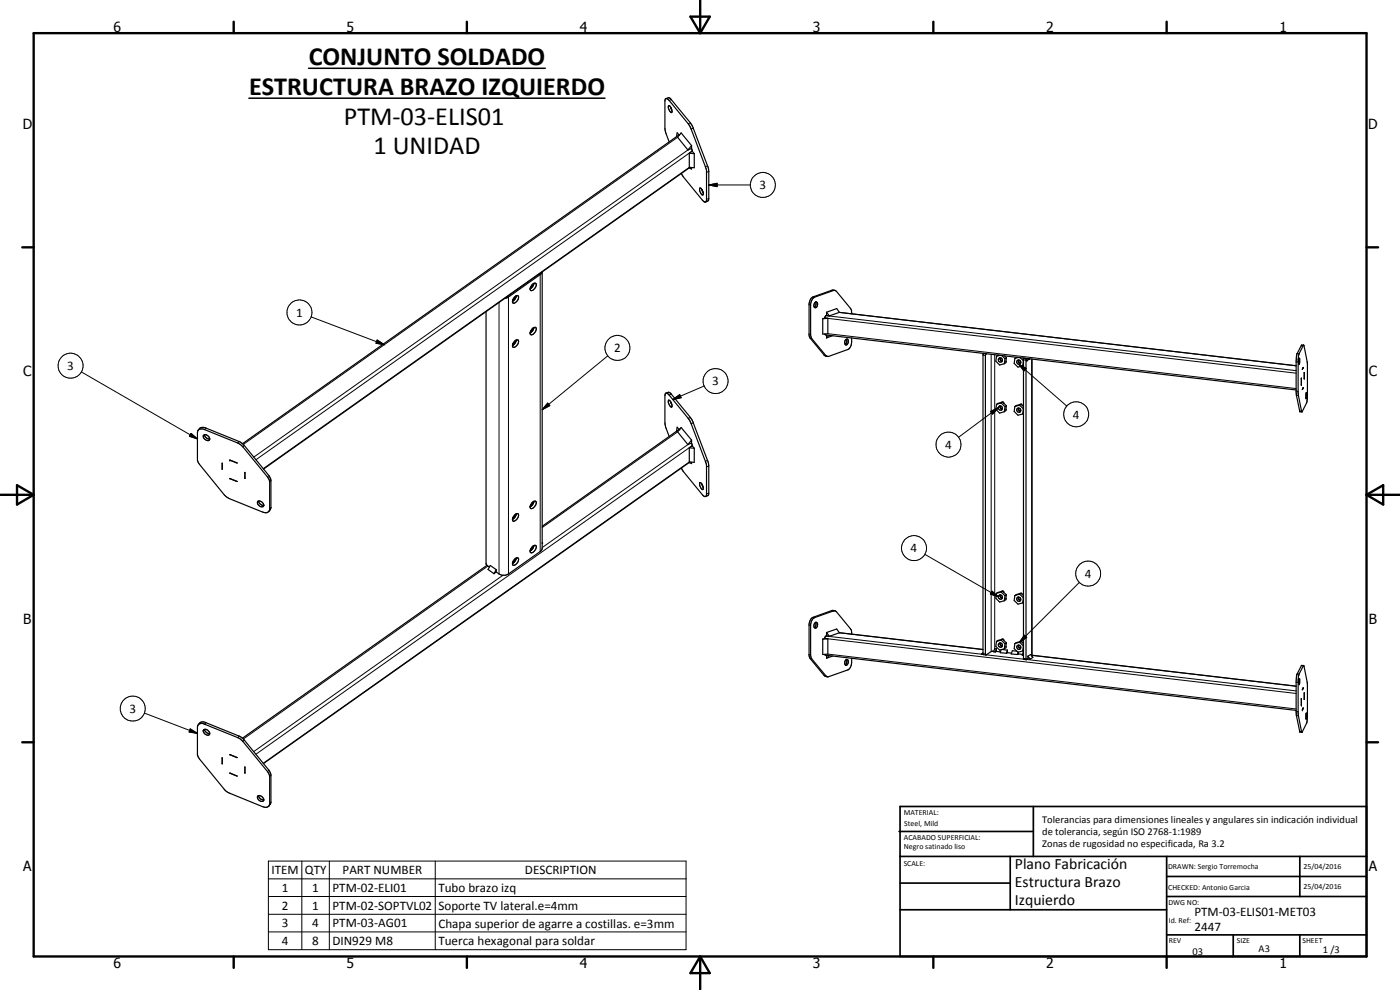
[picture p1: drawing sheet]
<svg xmlns="http://www.w3.org/2000/svg" width="420mm" height="297mm" viewBox="0 0 420 297" stroke-linecap="round" stroke-linejoin="round" font-family="sans-serif">
<g fill="#000">
<circle cx="307.2" cy="108.2" r=".18"/>
<circle cx="390.6" cy="115.4" r=".18"/>
<circle cx="390.6" cy="113.5" r=".18"/>
<circle cx="390.6" cy="103.5" r=".18"/>
<circle cx="391.1" cy="116.3" r=".18"/>
<circle cx="391.1" cy="110.3" r=".18"/>
<circle cx="69" cy="138" r=".18"/>
<circle cx="204" cy="128.7" r=".18"/>
<circle cx="307.2" cy="122.7" r=".18"/>
<circle cx="307.2" cy="179.4" r=".18"/>
<circle cx="307.2" cy="193.8" r=".18"/>
<circle cx="390" cy="203.6" r=".18"/>
<circle cx="390.6" cy="209.6" r=".18"/>
<circle cx="390.6" cy="211.5" r=".18"/>
<circle cx="390.9" cy="213" r=".18"/>
<circle cx="391.1" cy="212.5" r=".18"/>
<circle cx="391.1" cy="206.4" r=".18"/>
</g>
<g fill="none" stroke="#000" stroke-width=".35">
<path d="M199.8 29.6l-.3 .8v8.1l.3 1.4 1 2.7M199.8 29.6h.5l.5 .5 5.7 7 .9 1.6 4.6 12.2v9.2l-.3 .5M199.8 29.6l.8-.3 .7 .4 5.9 7.2 .8 1.3 4.6 12.5 .1 8.9-.1 .6-.9 .4M201.2 32.1l-.3-.4a1.13 1.13 0 0 0 .2 1.7l.4 .4 .1-.7M201.2 32.1l.4 1M203.8 40.5l-.6-.7-.2 1.2M204 40.3v.1M204 40.4l-131.2 92.7M204.5 52.1l.6 .9 5.7 7.1 .9 .5M206.9 46v4.2l1.5 .1v-4.2M206.9 46l1.5 .1M207.1 50.2l-128 90.6"/>
<path d="M207.5 44.6l.2 .7M207.5 43.7v.8M207.5 50.3v.4l-.7-.3M207.5 43.7l-3.1-3.8-1 1.3 3 3.8M207.5 43.7l-1.1 1.3M207.5 44.5l-1.1 .5M207.7 45.3l.7 .8M207.7 45.3l-.8 .7M210 56.5v-.1a1.44 1.44 0 0 1 .8 2.1l-.7-1zM210.6 56.8l.4 1M145.9 93.5v75.7l1 1M154.3 89.3a.8 .8 0 0 1 1.3-.3 1.75 1.75 0 0 1-1.6 1.9 1.43 1.43 0 0 1 .3-1.6z"/>
<path d="M154.6 89l-.3 .7-.4 .3M154.9 88.8l-.4 .9-.7 .7M159.5 98.8l.6-.5 .5-.1a1.47 1.47 0 0 1-.9 2.2l-.5-.1-.1-.3zM159.7 85.4a.63 .63 0 0 1 .7-.4 .63 .63 0 0 1 .5 .6 1.51 1.51 0 0 1-1.7 1.4v-.7zM159.9 98.5l-.7 1M159.9 85.3l-.7 .9M160.2 85l-.4 1-.7 .6M160.2 98.3l-.4 .9-.7 .7M162.7 81.6v83.1l-.6 .8-9.5 6.7a2.88 2.88 0 0 1-3.7-.6M162.7 81.6l-.6 .8-9.5 6.7-1.1 .4M244.5 90.8l.3-.2 .4 .1 .2 .5-.1 .7a.57 .57 0 0 1-.9 .4 .57 .57 0 0 1-.1-.9zM244.8 90.6a1.28 1.28 0 0 1-.4 1.6"/>
<path d="M247.5 95.4l.9 .1M247.5 95.4l-.6 .2M248.1 94.7h-.3l-.3 .7M248.1 93.7v1M248.1 93.7l.8 1.1M248.1 94.7l.8 .1M248.1 93.7l3-1.1 .8 1.1-3 1.1M248.4 95.5v4.6l-1.5 .1v-4.6M248.4 95.5l-1.5 .1M250.6 87.2l-.9-.1-5.7 2a2.35 2.35 0 0 0-1.2 2l.1 10 4.4 5.5 1 .3M251.9 93.7l137.1 16M255.6 94.1v-.9l-.4-.7-4.5-5.3h-.6l-5.6 2-.9 1-.3 1 .1 10 4.5 5.5 .4 .2"/>
<path d="M154.4 102.4l.6-.4a.64 .64 0 0 1 .7 .4 .64 .64 0 0 1-.2 .7 1.26 1.26 0 0 1-1.6 1v-.8zM154.6 102.2l-.7 1.1M154.9 102l-.2 .7-.9 .9M199.8 118l.8-.3 .7 .3 5.9 7.3 .8 1.3 4.6 12.5 .1 8.9-.1 .5-.9 .5M199.8 118h.5l.5 .5 5.7 7 .9 1.6 4.6 12.2v9.2l-.1 .4h-.6l-.5-.4-5.7-7.1-.6-.9M199.8 118l-.3 .7v8.2l.3 1.4 1 2.6M247.6 100.2l.2 .3 141.2 16.5M248.1 100.5v.9M248.8 100.6l-.7 .8M249.9 100.7l-1.8 .7M253.6 102.1l.6-.4a1.01 1.01 0 0 1 .4 1 1.01 1.01 0 0 1-.8 .8l-.3-.5zM254 101.8l.1 .9-.5 .7"/>
<path d="M255.6 101.4l-.2 2.2-.8 1.2-6.3 2.1M295.2 106l-.2 .6 .1 89.7M295.9 106.2l-.2 .4 .1 89.9M295.9 106.1v.1M299.1 106.9l-.2 1.5 1.1 1.1 1.4-.4M299.7 106.6l-.6 .3M300.1 106.6l-1 .3M300.1 107.7l.1 .2M300.2 107.4h-.2a.65 .65 0 0 0-.3 1 .65 .65 0 0 0 1.1 0M300.2 107.4l.5 .2 .1 .8M300.2 107.4v.5M300.2 107.9l.1 .2"/>
<path d="M300.3 108.1l.5 .2M300.3 108.1l.2 .1M300.6 106.7l1 .9M301.4 106.8l.6 .6M301.6 107.6l-.2 1.5M302 107.4l-.1 1.4-.5 .3M302 107.4l-.4 .2M304.6 107.5l-.2 1.6 1.1 1.1 1.4-.4M305.2 107.2l-.6 .3M305.6 108.3l.2 .4M305.6 108.4l.4 .5M305.6 107.2l-1 .3"/>
<path d="M305.7 108l-.1 .4M306 108.8l.3 .2M306.1 107.3l1.1 .9-.3 1.6M307 107.4l.2 .3M307.2 109.6l-.3 .2M307.4 107.4l-.2 .5v89.8l.1 .2 .7 .1M308.1 108.3l-.1-.7v90.4M308.2 108.2l-.1 .1M308.9 107.7v.1M308.9 107.6l-.8 .7M309 107.7l-.1 .1M309.1 107.7l-.2 .1"/>
<path d="M309.7 107.7v89.1M390 107.5h.1M390 107.5l-.1 1.8-.1-.8zM390.6 113.5v1.9M390.9 110.8h.1M391.1 116.3l-.2 .5M391.1 110.3l-.2 .5M391.2 103.5l-1.3 2.6-.3 1.8v10.1l1.1 5.6M391.2 103.5h-.6l-1.4 2.7-.2 2v10.2l1 5 .8 .2M391.2 103.5l1.2 5.6v9.8l-.2 1.8-1.4 2.9M391.4 111.8v1.9M391.4 111.8h.1"/>
<path d="M391.4 113.7h.1M392.1 117.8l-.1 1.8zM59.5 129.1a1.57 1.57 0 0 1 2.3-.7l9.9 4.1 1.1 .6M59.6 128.9l.7-.2 .8 .1 10.3 4.1 1.5 1.2 7.9 9.8 .1 .8v8a1.29 1.29 0 0 1-.8 1.2 1.29 1.29 0 0 1-1.3-.3l-10.8-4.5-8.1-9.7-.6-1.3v-8.3zM61 130.7a1.16 1.16 0 0 1 1.4 .1 1.16 1.16 0 0 1 .3 1.3 1.37 1.37 0 0 1-1.7-1.4zM61.4 130.4a1.63 1.63 0 0 0 1.5 1.3M66.7 139v1.8M66.7 139h.1M69 138l2.2 .9zM69 138h.1M72.8 133.1l7.9 9.6 .5 1 .1 8.6-.6 1.2M200.7 120.1a1.69 1.69 0 0 0 .9 2v-.9l-.4-.7"/>
<path d="M200.7 120.1h.1M200.7 120.1l.5 .4M201.2 120.5l.4 1M203.8 128.9l-.6-.7-.2 1.2M204 128.7l-41.3 29.2M206.9 134.4l1.5 .1M206.9 134.4v4.2l1.5 .1v-4.2M207.1 138.6l-128 90.5M207.5 133l.2 .7M207.5 132l-3.1-3.7-1 1.3 3 3.8M207.5 132l-1.1 1.4M207.5 132.9l-1.1 .5"/>
<path d="M207.5 132v.9M207.5 138.7v.4l-.7-.3M207.7 133.7l.7 .8M207.7 133.7l-.8 .7M299.1 121.3l-.2 1.5 1.1 1.2 1.4-.5M300.1 122.1l.4 .6M300.2 121.8h-.2a.64 .64 0 0 0-.2 1 .64 .64 0 0 0 1 0M300.2 121.8l.5 .2 .1 .8M300.2 121.8v.5l.6 .4M300.5 120.9l1.1 1.1M300.5 120.9l-1.4 .4M301 120.6l-1.9 .7"/>
<path d="M301 120.6l1 1.2M301 120.6l-.5 .3M301.6 122l-.2 1.5M302 121.8l-.1 1.4-.5 .3M302 121.8l-.4 .2M304.6 122l-.2 1.4 1.1 1.2 1.4-.4M305.6 122.7l.1 .2M305.7 122.9l.3 .4M305.7 122.4v.6M306 123.3l.3 .1M306 121.6l1.2 1.1-.3 1.5M306 121.6l-1.4 .4"/>
<path d="M306.5 121.2l-1.9 .8M306.5 121.2l.7 .8M306.5 121.2l-.5 .4M307.2 124l-.3 .2M66.7 140.8h.1M69 143.6l2.2 .9zM69 143.6h.1M73.5 141.7v1.9zM73.5 143.5h.1M77.4 150.4a1.31 1.31 0 0 1 1.7 1.5 1.26 1.26 0 0 1-1.4-.2 1.26 1.26 0 0 1-.3-1.3zM77.6 150.3a1.45 1.45 0 0 0 1.6 1.3M154.4 154.6a.63 .63 0 0 1 .6-.5 .63 .63 0 0 1 .6 .5 1.52 1.52 0 0 1-1.7 1.6v-.8z"/>
<path d="M154.6 154.4l-.7 1M154.9 154.2l-.4 .9-.7 .7M159.7 150.8a.63 .63 0 0 1 .7-.4 .63 .63 0 0 1 .5 .6 1.51 1.51 0 0 1-1.7 1.4v-.7zM159.9 150.7l-.7 .9M160.2 150.4l-.4 1-.7 .6M210 144.9v-.1a1.55 1.55 0 0 1 .8 2.1l-.7-1zM210.6 145.2l.4 1M146.1 169.6l-73.3 51.9M148.9 170.9l-.7 1.2M148.9 171.6l-.7 .5M148.9 170.9v.7M148.9 170.9l-1.8-1.2-.6 1.2 1.7 1.2"/>
<path d="M154.4 167.8l.6-.4a.64 .64 0 0 1 .7 .4 .64 .64 0 0 1-.2 .7 1.26 1.26 0 0 1-1.6 1v-.8zM154.6 167.6l-.7 1.1M154.9 167.4l-.2 .7-.9 .9M159.5 164.3l.6-.6 .5-.1a1.47 1.47 0 0 1-.9 2.2l-.5-.1-.1-.3zM159.9 163.9l-.7 1M160.2 163.7l-.4 .9-.7 .7M162.7 162.9h.1M162.8 162.9l-.1 .1M299.1 178l-.2 1.5 1.1 1.1 1.4-.3M300.1 178.8l.2 .4M300.2 178.5v.6l.3 .3M300.2 178.5a.64 .64 0 0 0-.5 .9 .64 .64 0 0 0 1.1 .1"/>
<path d="M300.2 178.5l.5 .3 .1 .7M300.4 179.3l.4 .2M300.5 177.6l1.1 1.1M300.5 177.6l-1.4 .4M301 177.3l-1.9 .7M301 177.3l1 1.2M301 177.3l-.5 .3M301.6 178.7l-.2 1.6M302 178.5l-.1 1.4-.5 .4M302 178.5l-.4 .2M304.6 178.7l-.2 1.5 1.1 1.1 1.4-.4M305.7 179.2v.5l.3 .3"/>
<path d="M306 178.3l1.2 1.1-.3 1.5M306 178.3l-1.4 .4M306.5 178l-1.9 .7M306.5 178l.7 .7M306.5 178l-.5 .3M244.4 187.1l.3-.3a.52 .52 0 0 1 .6 .1 .52 .52 0 0 1 .1 .7l-.4 .7a.56 .56 0 0 1-.7-.1 .56 .56 0 0 1 0-.7zM244.8 186.7v1l-.4 .6M247.5 191.6h.9M247.5 191.6l-.6 .2M247.6 196.3l.1 .3 141.3 16.5M248.1 190.8l-.4 .2-.2 .6M248.1 189.8l.8 1.1"/>
<path d="M248.1 189.8v1M248.1 196.6v.9M248.1 190.8l.8 .1M248.1 189.8l3-1.1 .8 1.2-3 1M248.4 191.6v4.7l-1.5 .1v-4.6M248.4 191.6l-1.5 .2M248.8 196.7l-.7 .8M249.9 196.8l-1.8 .7M250.6 183.3l-.9-.1-5.7 2-.8 .7-.4 1.3 .1 9.7 .3 .7 4.5 5.3 1 .1 5.6-2a2.33 2.33 0 0 0 1.3-2.3v-1.2M251.9 189.8l43.1 5.1M253.8 198.1l.2-.2a.88 .88 0 0 1 .6 .9 .88 .88 0 0 1-.9 .8l-.2-.9zM254 197.9a1.26 1.26 0 0 1-.4 1.6"/>
<path d="M255.6 190.2v-.9l-.4-.7-4.5-5.3h-.6l-5.6 2-.6 .5-.6 1.5v9.5l.3 .9 4.5 5.3M295 195.8l-.5 .5h.6M295.1 196.3l.8 .2M295.8 196.5h.1M298.3 195.4l-.8 .1-1.6 1M299 195.5l1.3 .1M299 195.5l-.3 .1M299 194.6l-.3 1M299 194.6v.9M299 194.6h-.5l-.3 1h.5M299.1 192.4l-.2 1.5 1.1 1.2 1.4-.4M300.1 193.2l.2 .4"/>
<path d="M300.2 192.9l.1 .7M300.3 193.6l.2 .2M300.4 193.8h.4M300.4 194.9l-.2 .9 1.8 .2M300.5 192.1l1.1 1.1M300.5 192.1l-1.4 .3M300.7 194.9l1.6 .2M301 191.7l-1.9 .7M301 191.7l1 1.2M301 191.7l-.5 .4M301.6 193.2l-.2 1.5M302 192.9l-.1 1.5-.5 .3"/>
<path d="M302 192.9l-.4 .3M302.3 195.8l1.3 .2M302.3 195.1l-.3 .9M302.3 195.8l-.3 .2M302.3 195.1v.7M304.6 193.1l-.2 1.5 1.1 1.1M305.2 195.4l-1.4-.2-.3 1 1.8 .2M305.6 195.7l-.3 .7M305.6 193.8l.1 .3M305.6 196.2l1.3 .1M305.6 195.7v.5M305.6 196.2l-.3 .2"/>
<path d="M305.7 194.1l.3 .3M305.7 193.5v.6M306 194.4l.3 .1M306 192.7l1.2 1.1-.3 1.5M306 192.7l-1.4 .4M306 180l.3 .1M306.5 192.4l-1.9 .7M306.5 192.4l.7 .8M306.5 192.4l-.5 .3M306.9 195.3l-1.4 .4M307.2 195.2l-.3 .1M307.2 180.7l-.3 .2"/>
<path d="M307.2 195.6l-.4 1h.4M308.5 197.7l-.5 .3M308.5 196.9l.8-.5 .7 .8-.8 .5M308.5 196.9l.7 .8M308.5 196.9v.8M308.5 197.7h.7M309.7 196.6l79.3 9.3M390.6 199.7l-1.4 2.7-.1 .6-.1 10.8 1 5.8 .7 .1M390.6 199.6v.1M390.6 199.6l.6 .1M391.2 199.7l1.2 5.6v9.7l-.2 1.8-1.5 2.9M391.2 199.7l-1.3 2.5-.3 1.8v10.1l1 5.5"/>
<path d="M59.5 217.5a1.57 1.57 0 0 1 2.3-.7l9.9 4.1 1.1 .6 7.9 9.6 .6 1.5v8.1l-.6 1.2M59.6 217.3l.9-.3 .6 .2 10.6 4.2 1.2 1.1 7.9 9.8 .1 .7v8.1a1.29 1.29 0 0 1-.8 1.2 1.29 1.29 0 0 1-1.3-.3l-10.8-4.5-8.1-9.7-.6-1.3v-8.4zM61 219.1a1.16 1.16 0 0 1 1.4 .1 1.16 1.16 0 0 1 .3 1.3 1.37 1.37 0 0 1-1.7-1.4zM61.4 218.8a1.63 1.63 0 0 0 1.5 1.3M390 203.6l-.1 1.8zM390.6 209.6v1.9M390.6 219.6h.1M390.7 219.6v.1M391.1 206.4l-.2 .5M391.1 206.4h.1M391.1 212.4l-.2 .6zM391.4 207.9v1.9"/>
<path d="M391.4 209.8h.1M392 215.7h.1M392.1 214h.1M392.1 214l-.1 1.7M66.7 227.4v1.8M66.7 227.4h.1M66.7 229.2h.1M69 226.4l2.2 .9zM69 232l2.2 .8M69 226.4h.1M73.5 230.1v1.8zM73.5 231.9h.1"/>
<path d="M77.4 238.8a1.3 1.3 0 0 1 1.7 1.5 1.23 1.23 0 0 1-1.4-.2 1.23 1.23 0 0 1-.3-1.3zM77.6 238.7a1.54 1.54 0 0 0 1.6 1.3"/>
<circle cx="305.8" cy="108.6" r=".62"/>
<circle cx="305.8" cy="123" r=".62"/>
<circle cx="305.8" cy="179.8" r=".61"/>
<circle cx="300.2" cy="193.5" r=".62"/>
<circle cx="305.8" cy="194.2" r=".62"/>
</g>
<g fill="none" stroke="#000" stroke-width=".3">
<path d="M201.5 29.9l-.7 .2M207.2 36.9l-.7 .2M208.1 38.5l-.7 .2M203.4 41.2l-130.4 92.1M206.4 45l-130.3 92.2M206.9 50.2l-127.9 90.4M207.7 45.3l-130.9 92.7M212.3 49.7l-.6 .3M212.7 55.5l2.5-.5v1zM212.7 51.4l-.7 .3M212.7 59.6l-.7 .2M212.7 55.5h12.5"/>
<path d="M93.4 95.1l21.9 8.3M149.8 90.8v81.4M152.3 88.9l.3 .2v83.1M161.9 82.2l.2 .2v83.1M242.8 91.4l.5 .1M244 89.1l.5 .1M247.5 95.4l141.5 16.6M247.9 94.7l141.1 16.5M249.7 87.1l.4 .1M251.9 93.7l137.1 16.1M24.4 111.6l34.9 20.1M113.2 102l2.1 1.4-2.5-.4z"/>
<path d="M182.4 106.8l-19.7 16.1M201.5 118.2l-.7 .3M201.9 119.9l2.1-1.5 .4 .9zM211.3 115.8l-9.4 4.1M242.8 100.2l.5 .1M243.2 101.5l.4 .1M247.3 106.6l.6 .1M248.4 100.1l140.6 16.5M295 106.6h.7M295.2 106l.7 .2M297.5 106.3v89.2M298.5 106.4v88.2"/>
<path d="M305.8 109.3l2.2 1.2-.7 .8zM305.8 109.3l14.4 12.5M307.2 107.9l.7 .2M307.3 107.5l.7 .1M309.6 107.7v89.1M389 117.4h.6M389 108.6h.6M389.1 118.6h.6M389.3 106.1h.6M390.6 103.6h.5M57.4 130l1.9 1.7-2.5-.8zM61.8 128.4l-.4 .5"/>
<path d="M71.7 132.5l-.3 .4M73.3 133.6l-.4 .5M164.4 120.9l.6 .8-2.3 1.2zM203.4 129.6l-40.7 28.7M206.4 133.4l-43.7 30.9M206.9 138.6l-127.9 90.4M207.2 125.3l-.7 .2M207.7 133.7l-130.9 92.6M208.1 126.9l-.7 .2M212.3 138.1l-.6 .3M212.7 139.8l-.7 .3M297.3 123.4l2.3-1.1-1.7 1.9z"/>
<path d="M299.6 122.3l-11.9 8.9M390 123.3h.6M80.7 142.7l-.4 .4M81.3 144.2l-.4 .5M81.3 152.3l-.4 .4M212.7 148l-.7 .2M146.4 169.8l-73.4 51.9M150.9 172.6l-74.8 52.9M277.6 166.3l22 12.8M297.7 177.4l1.9 1.7-2.4-.9zM323.9 174.8l-17.9 17.9M242.8 196.4l.5 .1"/>
<path d="M242.8 187.5l.5 .2M243.2 197.6l.4 .1M244 185.2l.5 .1M247.5 191.6l141.5 16.5M247.9 190.8l47.2 5.5M248.4 196.3l140.6 16.4M249.7 183.2l.4 .1M251.9 189.9l43.1 5M295 196.1l.7 .1M296 196.5l11.2 1.3M307.2 197.5l.7 .2M307.4 190.6l.7 .7-2.1 1.4z"/>
<path d="M308.1 197.9l80.9 9.4M309.7 196.6l79.3 9.3M390.6 199.7l.5 .1M43.3 214l16 6M57.1 218.7l2.2 1.3-2.5-.4zM61.8 216.8l-.4 .5M247.3 202.7l.6 .1M389 213.5h.6M389 204.7h.6M389.1 214.7l.6 .1M389.3 202.2h.6M390 219.4l.6 .1"/>
<path d="M71.7 220.9l-.3 .4M73.3 222l-.4 .5M80.7 231.1l-.4 .4M81.3 232.6l-.4 .4M80.5 258.4h125.4v26.5h-125.4zM81.3 240.7l-.4 .4M90.6 258.4v26.5M98.8 258.4v26.5M130.6 258.4v26.5M80.5 263.7h125.4M80.5 269h125.4M80.5 274.3h125.4"/>
<path d="M80.5 279.6h125.4"/>
<circle cx="228.9" cy="55.5" r="3.7"/>
<circle cx="89.9" cy="93.7" r="3.8"/>
<circle cx="21.2" cy="109.7" r="3.8"/>
<circle cx="185.3" cy="104.4" r="3.7"/>
<circle cx="214.8" cy="114.3" r="3.7"/>
<circle cx="284.6" cy="133.4" r="3.8"/>
<circle cx="323" cy="124.3" r="3.7"/>
<circle cx="274.3" cy="164.5" r="3.8"/>
<circle cx="326.6" cy="172.1" r="3.7"/>
<circle cx="39.8" cy="212.6" r="3.8"/>
</g>
<path d="M74.7 29.5h106.9M92.6 20.5h71" fill="none" stroke="#000" stroke-width=".46"/>
<g fill="none" stroke="#000" stroke-width=".71">
<path d="M10.1 9.9h400v277.1h-400zM70.1 6.5v3.4M140.1 6.5v3.4M207.2 5h5.8l-2.9 4.9zM210.1 0v9.9M280.1 6.5v3.4M350.1 6.5v3.4M6.7 74.2h3.4M410.1 74.2h3.5M.1 148.5h10M5.1 145.6l5 2.9-5 2.9zM410.1 148.5h10"/>
<path d="M410.1 148.5l5-2.9v5.8zM6.7 222.7h3.4M410.1 222.7h3.5M70.1 287v3.4M140.1 287v3.4M210.1 287v10M210.1 287l2.9 5h-5.8zM280.1 287v3.4M350.1 287v3.4"/>
</g>
<g fill="none" stroke="#000" stroke-width=".51">
<path d="M269.8 249.5h40.3M270.1 242h140v45h-140zM270.1 257h140M303.2 257v16M310.1 242v15M350.1 257v30M390.1 257v12M270.1 265h33.1M270.1 273h80M350.1 269h60M350.1 263h60M350.1 280.5h60"/>
<path d="M370.1 280.5v6.5M390.1 280.5v6.5"/>
</g>
<path d="M212.7 55.5l2.5-.5v1zM113.2 102l2.1 1.4-2.5-.4zM201.9 119.9l2.1-1.5 .4 .9zM305.8 109.3l2.2 1.2-.7 .8zM57.4 130l1.9 1.7-2.5-.8zM164.4 120.9l.6 .8-2.3 1.2zM297.3 123.4l2.3-1.1-1.7 1.9zM297.7 177.4l1.9 1.7-2.4-.9zM307.4 190.6l.7 .7-2.1 1.4zM57.1 218.7l2.2 1.3-2.5-.4z" fill="#000"/>
<g font-size="7.9">
<text x="92.7" y="19.4">CONJUNTO SOLDADO</text>
<text x="74.7" y="28.4">ESTRUCTURA BRAZO IZQUIERDO</text>
<text x="103.2" y="37.4">PTM-03-ELIS01</text>
<text x="112.1" y="46.4">1 UNIDAD</text>
</g>
<g font-size="4.7">
<text x="304.6" y="260.8">Plano Fabricación</text>
<text x="304.6" y="266.2">Estructura Brazo</text>
<text x="304.6" y="271.6">Izquierdo</text>
</g>
<g font-size="4.2">
<text x="34" y="9.6">6</text>
<text x="104" y="9.6">5</text>
<text x="174" y="9.6">4</text>
<text x="244" y="9.6">3</text>
<text x="314" y="9.6">2</text>
<text x="384" y="9.6">1</text>
<text x="6.8" y="38.7">D</text>
<text x="410.6" y="38.7">D</text>
<text x="7" y="112.9">C</text>
<text x="410.8" y="112.9">C</text>
<text x="7" y="187.1">B</text>
<text x="410.8" y="187.1">B</text>
<text x="7" y="261.4">A</text>
<text x="410.8" y="261.4">A</text>
<text x="34" y="290.4">6</text>
<text x="104" y="290.4">5</text>
<text x="174" y="290.4">4</text>
<text x="244" y="290.4">3</text>
<text x="314" y="290.4">2</text>
<text x="384" y="290.4">1</text>
</g>
<g font-size="3.9">
<text x="228" y="56.8">3</text>
<text x="88.9" y="95">1</text>
<text x="184.3" y="105.7">2</text>
<text x="20.2" y="111">3</text>
<text x="213.7" y="115.6">3</text>
<text x="322" y="125.6">4</text>
<text x="283.7" y="134.7">4</text>
<text x="273.3" y="165.7">4</text>
<text x="325.6" y="173.4">4</text>
<text x="38.9" y="213.9">3</text>
<text x="81.5" y="262.3">ITEM</text>
<text x="91.5" y="262.3">QTY</text>
<text x="102.8" y="262.3">PART NUMBER</text>
<text x="157.6" y="262.3">DESCRIPTION</text>
<text x="84.6" y="267.6">1</text>
<text x="93.7" y="267.6">1</text>
<text x="99.8" y="267.6">PTM-02-ELI01</text>
<text x="131.6" y="267.7">Tubo brazo izq</text>
<text x="84.6" y="272.9">2</text>
<text x="93.7" y="272.9">1</text>
<text x="99.8" y="272.9">PTM-02-SOPTVL02</text>
<text x="131.6" y="273">Soporte TV lateral.e=4mm</text>
<text x="358.5" y="275">PTM-03-ELIS01-MET03</text>
<text x="84.6" y="278.3">3</text>
<text x="93.7" y="278.2">4</text>
<text x="99.8" y="278.3">PTM-03-AG01</text>
<text x="131.6" y="278.3">Chapa superior de agarre a costillas. e=3mm</text>
<text x="358.5" y="279.4">2447</text>
<text x="84.6" y="283.5">4</text>
<text x="93.7" y="283.5">8</text>
<text x="99.8" y="283.5">DIN929 M8</text>
<text x="131.6" y="283.6">Tuerca hexagonal para soldar</text>
</g>
<g font-size="3.1">
<text x="312.7" y="246.8">Tolerancias para dimensiones lineales y angulares sin indicación individual</text>
<text x="312.7" y="250.4">de tolerancia, según ISO 2768-1:1989</text>
<text x="312.7" y="254">Zonas de rugosidad no especificada, Ra 3.2</text>
<text x="357.9" y="286.4">03</text>
<text x="377.7" y="285.6">A3</text>
<text x="397" y="285.9">1 /3</text>
</g>
<g font-size="2.4">
<text x="271.2" y="244.4">MATERIAL:</text>
<text x="271.3" y="252">ACABADO SUPERFICIAL:</text>
<text x="271.4" y="247.9">Steel, Mild</text>
<text x="271.3" y="254.6">Negro satinado liso</text>
<text x="271.2" y="259.7">SCALE:</text>
<text x="350.6" y="260.8">DRAWN: Sergio Torremocha</text>
<text x="391.2" y="260.6">25/04/2016</text>
<text x="350.6" y="267">CHECKED: Antonio Garcia</text>
<text x="391.2" y="266.7">25/04/2016</text>
<text x="350.6" y="271.4">DWG NO:</text>
<text x="350.8" y="276.9">Id. Ref:</text>
<text x="350.8" y="282.8">REV</text>
<text x="371.2" y="282.9">SIZE</text>
<text x="390.9" y="282.9">SHEET</text>
</g>
</svg>
